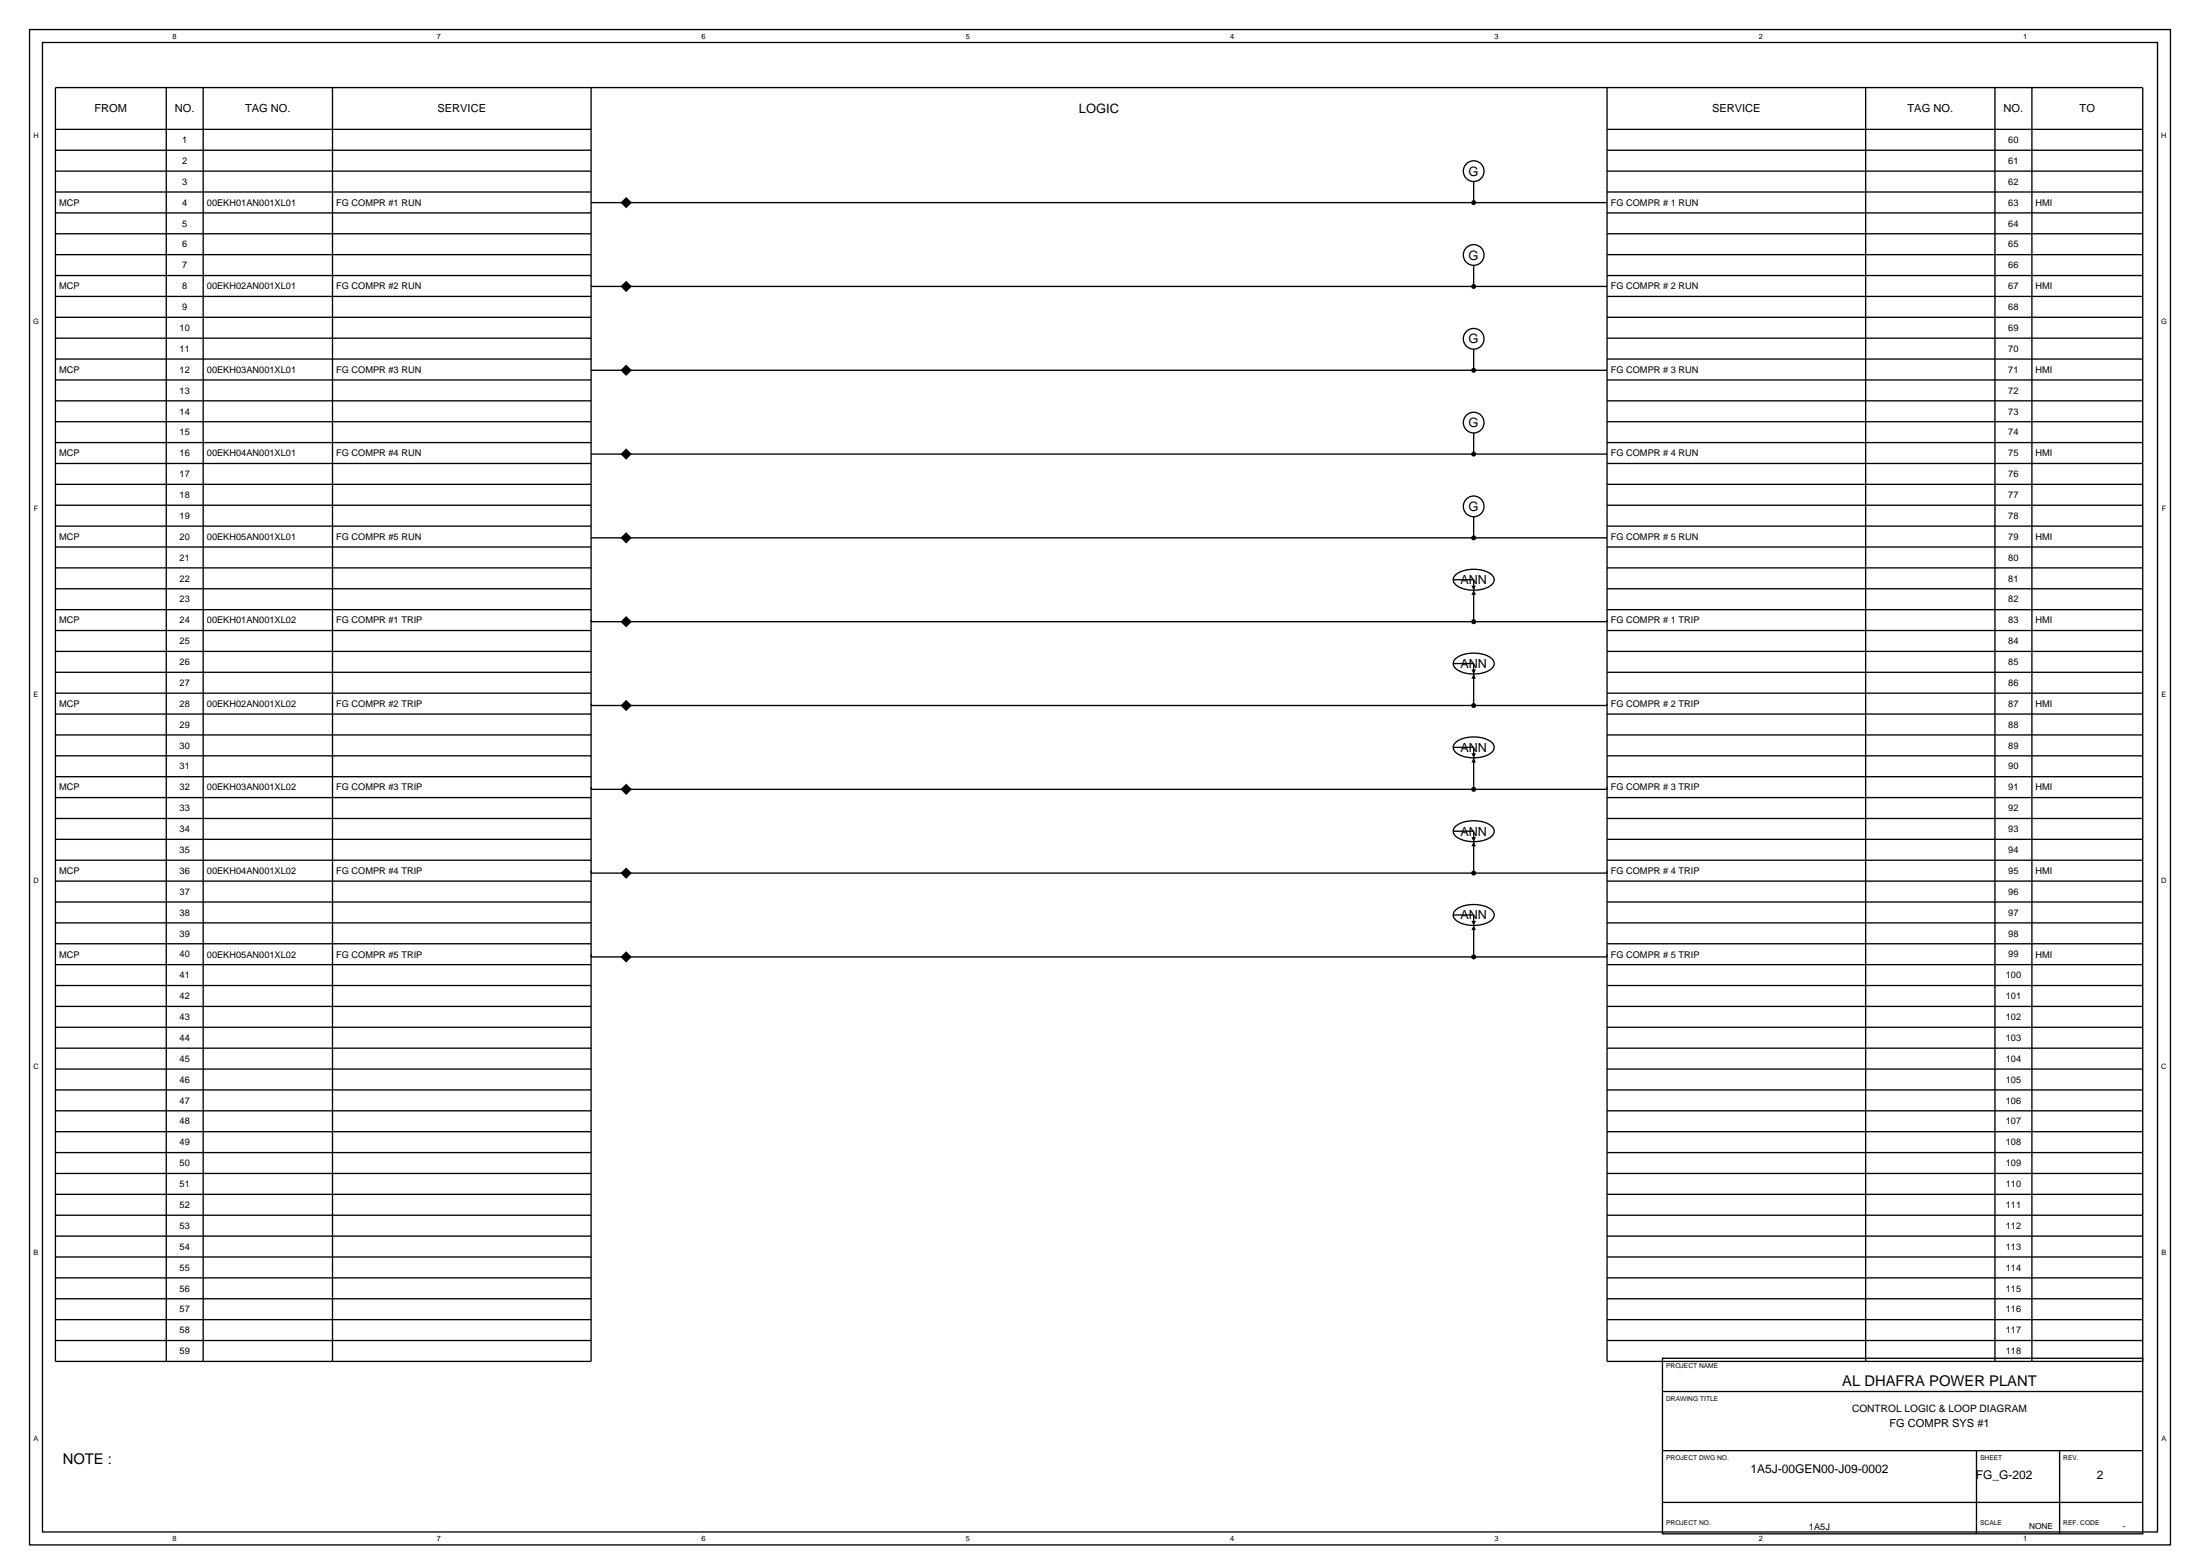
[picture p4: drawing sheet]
<svg xmlns="http://www.w3.org/2000/svg" width="420mm" height="297mm" viewBox="0 0 420 297" stroke-linecap="round" stroke-linejoin="round" font-family="sans-serif">
<g fill="none" stroke="#000" stroke-width=".25">
<path d="M5.6 5.6h408.9v289.3h-408.9zM8.1 8.1h403.9v284.4h-403.9zM31.7 16.7v243.2M38.8 16.7v243.2M63.5 16.7v243.2M112.9 16.7v243.2h-102.3v-243.2h398.6v243.2h-102.3v-243.2M356.3 16.7v243.2M381 16.7v243.2M388.1 16.7v243.2M10.6 24.7h102.3M10.6 28.7h102.3M10.6 32.7h102.3"/>
<path d="M10.6 36.7h102.3M112.9 38.7h194M281.4 34.6v4.1M306.9 24.7h102.3M306.9 28.7h102.3M306.9 32.7h102.3M306.9 36.7h102.3M10.6 40.6h102.3M10.6 44.6h102.3M10.6 48.6h102.3M10.6 52.6h102.3M10.6 56.6h102.3"/>
<path d="M112.9 54.7h194M281.4 50.7v4M306.9 40.6h102.3M306.9 44.6h102.3M306.9 48.6h102.3M306.9 52.6h102.3M306.9 56.6h102.3M10.6 60.6h102.3M10.6 64.6h102.3M10.6 68.5h102.3M10.6 72.5h102.3M10.6 76.5h102.3"/>
<path d="M112.9 70.7h194M281.4 66.7v4M306.9 60.6h102.3M306.9 64.6h102.3M306.9 68.5h102.3M306.9 72.5h102.3M306.9 76.5h102.3M10.6 80.5h102.3M10.6 84.5h102.3M10.6 88.5h102.3M10.6 92.5h102.3M10.6 96.4h102.3"/>
<path d="M112.9 86.7h194M281.4 82.7v4M281.4 98.6v4.1M306.9 80.5h102.3M306.9 84.5h102.3M306.9 88.5h102.3M306.9 92.5h102.3M306.9 96.4h102.3M10.6 100.4h102.3M10.6 104.4h102.3M10.6 108.4h102.3M10.6 112.4h102.3"/>
<path d="M10.6 116.4h102.3M112.9 102.7h194M112.9 118.7h194M277.5 110.7h3.9v8M277.9 109.8a6.1 6.1 0 0 1 7.1 0 1.27 1.27 0 0 1-.5 2.1 6.3 6.3 0 0 1-6.6-.4 1.17 1.17 0 0 1 0-1.7zM306.9 100.4h102.3M306.9 104.4h102.3M306.9 108.4h102.3M306.9 112.4h102.3M306.9 116.4h102.3M10.6 120.4h102.3M10.6 124.4h102.3"/>
<path d="M10.6 128.3h102.3M10.6 132.3h102.3M10.6 136.3h102.3M112.9 134.7h194M277.5 126.7h3.9v8M277.9 125.8a6.1 6.1 0 0 1 7.1 0 1.27 1.27 0 0 1-.5 2.1 6.3 6.3 0 0 1-6.6-.3 1.17 1.17 0 0 1 0-1.8zM306.9 120.4h102.3M306.9 124.4h102.3M306.9 128.3h102.3M306.9 132.3h102.3M306.9 136.3h102.3M10.6 140.3h102.3"/>
<path d="M10.6 144.3h102.3M10.6 148.3h102.3M10.6 152.3h102.3M10.6 156.2h102.3M112.9 150.7h194M277.5 142.7h3.9v8M277.5 158.7h3.9v8M277.9 157.8a6.1 6.1 0 0 1 7.1 0 1.27 1.27 0 0 1-.5 2.1 6.3 6.3 0 0 1-6.6-.3 1.17 1.17 0 0 1 0-1.8zM277.9 141.8a6.1 6.1 0 0 1 7.1 0 1.27 1.27 0 0 1-.5 2.1 6.3 6.3 0 0 1-6.6-.3 1.17 1.17 0 0 1 0-1.8zM306.9 140.3h102.3M306.9 144.3h102.3M306.9 148.3h102.3"/>
<path d="M306.9 152.3h102.3M306.9 156.2h102.3M10.6 160.2h102.3M10.6 164.2h102.3M10.6 168.2h102.3M10.6 172.2h102.3M10.6 176.2h102.3M112.9 166.7h194M277.5 174.7h3.9v8M277.9 173.8a6.1 6.1 0 0 1 7.1 0 1.27 1.27 0 0 1-.5 2.1 6.3 6.3 0 0 1-6.6-.4 1.17 1.17 0 0 1 0-1.7zM306.9 160.2h102.3M306.9 164.2h102.3"/>
<path d="M306.9 168.2h102.3M306.9 172.2h102.3M306.9 176.2h102.3M10.6 180.2h102.3M10.6 184.1h102.3M10.6 188.1h102.3M10.6 192.1h102.3M10.6 196.1h102.3M112.9 182.7h194M306.9 180.2h102.3M306.9 184.1h102.3M306.9 188.1h102.3"/>
<path d="M306.9 192.1h102.3M306.9 196.1h102.3M10.6 200.1h102.3M10.6 204.1h102.3M10.6 208.1h102.3M10.6 212.1h102.3M10.6 216h102.3M306.9 200.1h102.3M306.9 204.1h102.3M306.9 208.1h102.3M306.9 212.1h102.3M306.9 216h102.3"/>
<path d="M10.6 220h102.3M10.6 224h102.3M10.6 228h102.3M10.6 232h102.3M10.6 236h102.3M10.6 240h102.3M306.9 220h102.3M306.9 224h102.3M306.9 228h102.3M306.9 232h102.3M306.9 236h102.3M306.9 240h102.3"/>
<path d="M10.6 243.9h102.3M10.6 247.9h102.3M10.6 251.9h102.3M10.6 255.9h102.3M306.9 243.9h102.3M306.9 247.9h102.3M306.9 251.9h102.3M306.9 255.9h102.3M317.5 259.3h91.7v33.5h-91.7zM317.5 265.6h91.7M317.5 276.9h91.7M377.5 276.9v15.9"/>
<path d="M393.3 276.9v15.9M317.5 286.8h91.7"/>
<circle cx="281.4" cy="32.7" r="1.98"/>
<circle cx="281.4" cy="48.7" r="1.98"/>
<circle cx="281.4" cy="64.7" r="1.98"/>
<circle cx="281.4" cy="96.7" r="1.98"/>
<circle cx="281.4" cy="80.7" r="1.98"/>
</g>
<g fill="#000">
<path d="M119.6 37.6l1.1 1.1-1.1 1.1-1.1-1.1zM119.6 53.6l1.1 1.1-1.1 1.1-1.1-1.1zM118.5 70.7l1.1-1.1 1.1 1.1-1.1 1.1zM118.5 86.7l1.1-1.1 1.1 1.1-1.1 1.1zM118.5 102.7l1.1-1.1 1.1 1.1-1.1 1.1zM118.5 118.7l1.1-1.1 1.1 1.1-1.1 1.1zM281.4 112.7l.5 .9h-.9zM281 111.8h.9l-.5 .9zM118.5 134.7l1.1-1.1 1.1 1.1-1.1 1.1zM281.4 128.7l.5 .9h-.9zM281 127.8h.9l-.5 .9zM118.5 150.7l1.1-1.1 1.1 1.1-1.1 1.1z"/>
<path d="M281.4 144.7l.5 .9h-.9zM281 143.8h.9l-.5 .9zM119.6 165.6l1.1 1.1-1.1 1.1-1.1-1.1zM281.4 160.7l.5 .9h-.9zM281 159.8h.9l-.5 .9zM281.4 176.7l.5 .9h-.9zM281 175.8h.9l-.5 .9zM119.6 181.6l1.1 1.1-1.1 1.1-1.1-1.1z"/>
<circle cx="281.4" cy="38.7" r=".48"/>
<circle cx="281.4" cy="54.7" r=".48"/>
<circle cx="281.4" cy="70.7" r=".48"/>
<circle cx="281.4" cy="86.7" r=".48"/>
<circle cx="281.4" cy="118.7" r=".48"/>
<circle cx="281.4" cy="102.7" r=".48"/>
<circle cx="281.4" cy="134.7" r=".48"/>
<circle cx="281.4" cy="150.7" r=".48"/>
<circle cx="281.4" cy="166.7" r=".48"/>
<circle cx="281.4" cy="182.7" r=".48"/>
</g>
<g font-size="2.8">
<text x="351.8" y="264.5">AL DHAFRA POWER PLANT</text>
<text x="12" y="279.4">NOTE :</text>
</g>
<g font-size="2.5">
<text x="206.1" y="21.6">LOGIC</text>
<text x="280.5" y="33.5">G</text>
<text x="280.5" y="49.5">G</text>
<text x="280.5" y="65.5">G</text>
<text x="280.5" y="81.5">G</text>
<text x="280.5" y="97.5">G</text>
</g>
<g font-size="2.4">
<text x="278.9" y="111.5">ANN</text>
<text x="278.9" y="127.5">ANN</text>
<text x="278.9" y="143.5">ANN</text>
<text x="278.9" y="159.5">ANN</text>
<text x="278.9" y="175.5">ANN</text>
</g>
<g font-size="2.3">
<text x="334.3" y="281.3">1A5J-00GEN00-J09-0002</text>
<text x="377.3" y="282.3">FG_G-202</text>
<text x="400.5" y="282.3">2</text>
</g>
<g font-size="2.1">
<text x="18.1" y="21.4">FROM</text>
<text x="33.4" y="21.4">NO.</text>
<text x="46.8" y="21.4">TAG NO.</text>
<text x="83.5" y="21.4">SERVICE</text>
<text x="327" y="21.4">SERVICE</text>
<text x="364.3" y="21.4">TAG NO.</text>
<text x="382.6" y="21.4">NO.</text>
<text x="397.2" y="21.4">TO</text>
<text x="360.8" y="272.4">FG COMPR SYS #1</text>
</g>
<text font-size="1.9" x="353.7" y="269.5">CONTROL LOGIC &amp; LOOP DIAGRAM</text>
<g font-size="1.8">
<text x="34.8" y="27.3">1</text>
<text x="383.5" y="27.3">60</text>
<text x="34.8" y="31.3">2</text>
<text x="34.8" y="35.3">3</text>
<text x="383.5" y="31.3">61</text>
<text x="383.5" y="35.3">62</text>
<text x="11.3" y="39.3">MCP</text>
<text x="34.8" y="39.3">4</text>
<text x="39.5" y="39.3">00EKH01AN001XL01</text>
<text x="64.2" y="39.3">FG COMPR #1 RUN</text>
<text x="307.6" y="39.3">FG COMPR # 1 RUN</text>
<text x="383.5" y="39.3">63</text>
<text x="388.8" y="39.3">HMI</text>
<text x="34.8" y="43.3">5</text>
<text x="34.8" y="47.2">6</text>
<text x="383.5" y="43.3">64</text>
<text x="383.5" y="47.2">65</text>
<text x="34.8" y="51.2">7</text>
<text x="383.5" y="51.2">66</text>
<text x="11.3" y="55.2">MCP</text>
<text x="34.8" y="55.2">8</text>
<text x="34.8" y="59.2">9</text>
<text x="39.5" y="55.2">00EKH02AN001XL01</text>
<text x="64.2" y="55.2">FG COMPR #2 RUN</text>
<text x="307.6" y="55.2">FG COMPR # 2 RUN</text>
<text x="383.5" y="55.2">67</text>
<text x="383.5" y="59.2">68</text>
<text x="388.8" y="55.2">HMI</text>
<text x="34.3" y="63.2">10</text>
<text x="383.5" y="63.2">69</text>
<text x="11.3" y="71.2">MCP</text>
<text x="34.3" y="67.2">11</text>
<text x="34.3" y="71.2">12</text>
<text x="39.5" y="71.2">00EKH03AN001XL01</text>
<text x="64.2" y="71.2">FG COMPR #3 RUN</text>
<text x="307.6" y="71.2">FG COMPR # 3 RUN</text>
<text x="383.5" y="67.2">70</text>
<text x="383.5" y="71.2">71</text>
<text x="388.8" y="71.2">HMI</text>
<text x="34.3" y="75.1">13</text>
<text x="383.5" y="75.1">72</text>
<text x="34.3" y="79.1">14</text>
<text x="34.3" y="83.1">15</text>
<text x="383.5" y="79.1">73</text>
<text x="383.5" y="83.1">74</text>
<text x="11.3" y="87.1">MCP</text>
<text x="34.3" y="87.1">16</text>
<text x="39.5" y="87.1">00EKH04AN001XL01</text>
<text x="64.2" y="87.1">FG COMPR #4 RUN</text>
<text x="307.6" y="87.1">FG COMPR # 4 RUN</text>
<text x="383.5" y="87.1">75</text>
<text x="388.8" y="87.1">HMI</text>
<text x="34.3" y="91.1">17</text>
<text x="34.3" y="95.1">18</text>
<text x="383.5" y="91.1">76</text>
<text x="383.5" y="95.1">77</text>
<text x="34.3" y="99.1">19</text>
<text x="383.5" y="99.1">78</text>
<text x="11.3" y="103.1">MCP</text>
<text x="34.3" y="103">20</text>
<text x="34.3" y="107">21</text>
<text x="39.5" y="103.1">00EKH05AN001XL01</text>
<text x="64.2" y="103.1">FG COMPR #5 RUN</text>
<text x="307.6" y="103.1">FG COMPR # 5 RUN</text>
<text x="383.5" y="103">79</text>
<text x="383.5" y="107">80</text>
<text x="388.8" y="103.1">HMI</text>
<text x="34.3" y="111">22</text>
<text x="383.5" y="111">81</text>
<text x="11.3" y="119">MCP</text>
<text x="34.3" y="115">23</text>
<text x="34.3" y="119">24</text>
<text x="39.5" y="119">00EKH01AN001XL02</text>
<text x="64.2" y="119">FG COMPR #1 TRIP</text>
<text x="307.6" y="119">FG COMPR # 1 TRIP</text>
<text x="383.5" y="115">82</text>
<text x="383.5" y="119">83</text>
<text x="388.8" y="119">HMI</text>
<text x="34.3" y="123">25</text>
<text x="383.5" y="123">84</text>
<text x="34.3" y="127">26</text>
<text x="34.3" y="131">27</text>
<text x="383.5" y="127">85</text>
<text x="383.5" y="131">86</text>
<text x="11.3" y="135">MCP</text>
<text x="34.3" y="134.9">28</text>
<text x="39.5" y="135">00EKH02AN001XL02</text>
<text x="64.2" y="135">FG COMPR #2 TRIP</text>
<text x="307.6" y="135">FG COMPR # 2 TRIP</text>
<text x="383.5" y="134.9">87</text>
<text x="388.8" y="135">HMI</text>
<text x="34.3" y="138.9">29</text>
<text x="34.3" y="142.9">30</text>
<text x="383.5" y="138.9">88</text>
<text x="383.5" y="142.9">89</text>
<text x="34.3" y="146.9">31</text>
<text x="383.5" y="146.9">90</text>
<text x="11.3" y="150.9">MCP</text>
<text x="34.3" y="150.9">32</text>
<text x="34.3" y="154.9">33</text>
<text x="39.5" y="150.9">00EKH03AN001XL02</text>
<text x="64.2" y="150.9">FG COMPR #3 TRIP</text>
<text x="307.6" y="150.9">FG COMPR # 3 TRIP</text>
<text x="383.5" y="150.9">91</text>
<text x="383.5" y="154.9">92</text>
<text x="388.8" y="150.9">HMI</text>
<text x="34.3" y="158.9">34</text>
<text x="383.5" y="158.9">93</text>
<text x="11.3" y="166.8">MCP</text>
<text x="34.3" y="162.8">35</text>
<text x="34.3" y="166.8">36</text>
<text x="39.5" y="166.8">00EKH04AN001XL02</text>
<text x="64.2" y="166.8">FG COMPR #4 TRIP</text>
<text x="307.6" y="166.8">FG COMPR # 4 TRIP</text>
<text x="383.5" y="162.8">94</text>
<text x="383.5" y="166.8">95</text>
<text x="388.8" y="166.8">HMI</text>
<text x="34.3" y="170.8">37</text>
<text x="383.5" y="170.8">96</text>
<text x="34.3" y="174.8">38</text>
<text x="34.3" y="178.8">39</text>
<text x="383.5" y="174.8">97</text>
<text x="383.5" y="178.8">98</text>
<text x="11.3" y="182.8">MCP</text>
<text x="34.3" y="182.8">40</text>
<text x="39.5" y="182.8">00EKH05AN001XL02</text>
<text x="64.2" y="182.8">FG COMPR #5 TRIP</text>
<text x="307.6" y="182.8">FG COMPR # 5 TRIP</text>
<text x="383.5" y="182.8">99</text>
<text x="388.8" y="182.8">HMI</text>
<text x="34.3" y="186.8">41</text>
<text x="34.3" y="190.7">42</text>
<text x="383.1" y="186.8">100</text>
<text x="383.1" y="190.7">101</text>
<text x="34.3" y="194.7">43</text>
<text x="383.1" y="194.7">102</text>
<text x="34.3" y="198.7">44</text>
<text x="34.3" y="202.7">45</text>
<text x="383.1" y="198.7">103</text>
<text x="383.1" y="202.7">104</text>
<text x="34.3" y="206.7">46</text>
<text x="383.1" y="206.7">105</text>
<text x="34.3" y="210.7">47</text>
<text x="34.3" y="214.7">48</text>
<text x="383.1" y="210.7">106</text>
<text x="383.1" y="214.7">107</text>
<text x="34.3" y="218.7">49</text>
<text x="383.1" y="218.7">108</text>
<text x="34.3" y="222.6">50</text>
<text x="34.3" y="226.6">51</text>
<text x="383.1" y="222.6">109</text>
<text x="383.1" y="226.6">110</text>
<text x="34.3" y="230.6">52</text>
<text x="383.1" y="230.6">111</text>
<text x="34.3" y="234.6">53</text>
<text x="34.3" y="238.6">54</text>
<text x="383.1" y="234.6">112</text>
<text x="383.1" y="238.6">113</text>
<text x="34.3" y="242.6">55</text>
<text x="383.1" y="242.6">114</text>
<text x="34.3" y="246.6">56</text>
<text x="34.3" y="250.5">57</text>
<text x="383.1" y="246.6">115</text>
<text x="383.1" y="250.5">116</text>
<text x="34.3" y="254.5">58</text>
<text x="383.1" y="254.5">117</text>
<text x="34.3" y="258.5">59</text>
<text x="383.1" y="258.5">118</text>
<text x="345.5" y="292">1A5J</text>
</g>
<g font-size="1.6">
<text x="387.5" y="292">NONE</text>
<text x="405.4" y="292">-</text>
</g>
<g font-size="1.4">
<text x="33" y="7.4">8</text>
<text x="83.5" y="7.4">7</text>
<text x="133.9" y="7.4">6</text>
<text x="184.4" y="7.4">5</text>
<text x="234.9" y="7.4">4</text>
<text x="285.4" y="7.4">3</text>
<text x="335.9" y="7.4">2</text>
<text x="386.4" y="7.4">1</text>
<text x="6.4" y="26.4">H</text>
<text x="412.8" y="26.4">H</text>
<text x="6.3" y="61.9">G</text>
<text x="412.7" y="61.9">G</text>
<text x="6.4" y="97.5">F</text>
<text x="412.8" y="97.5">F</text>
<text x="6.4" y="133">E</text>
<text x="412.8" y="133">E</text>
<text x="6.4" y="168.5">D</text>
<text x="412.8" y="168.5">D</text>
<text x="6.4" y="204.1">C</text>
<text x="412.8" y="204.1">C</text>
<text x="6.4" y="239.6">B</text>
<text x="412.8" y="239.6">B</text>
<text x="6.4" y="275.2">A</text>
<text x="412.8" y="275.2">A</text>
<text x="33" y="294.2">8</text>
<text x="83.5" y="294.2">7</text>
<text x="133.9" y="294.2">6</text>
<text x="184.4" y="294.2">5</text>
<text x="234.9" y="294.2">4</text>
<text x="285.4" y="294.2">3</text>
<text x="335.9" y="294.2">2</text>
<text x="386.4" y="294.2">1</text>
</g>
<g font-size="1.3">
<text x="318.2" y="261.1">PROJECT NAME</text>
<text x="318.2" y="267.4">DRAWING TITLE</text>
<text x="318.2" y="278.7">PROJECT DWG NO.</text>
<text x="378.2" y="278.7">SHEET</text>
<text x="394.1" y="278.7">REV.</text>
<text x="318.2" y="291">PROJECT NO.</text>
<text x="378.2" y="291">SCALE</text>
<text x="394.1" y="291">REF. CODE</text>
</g>
</svg>
